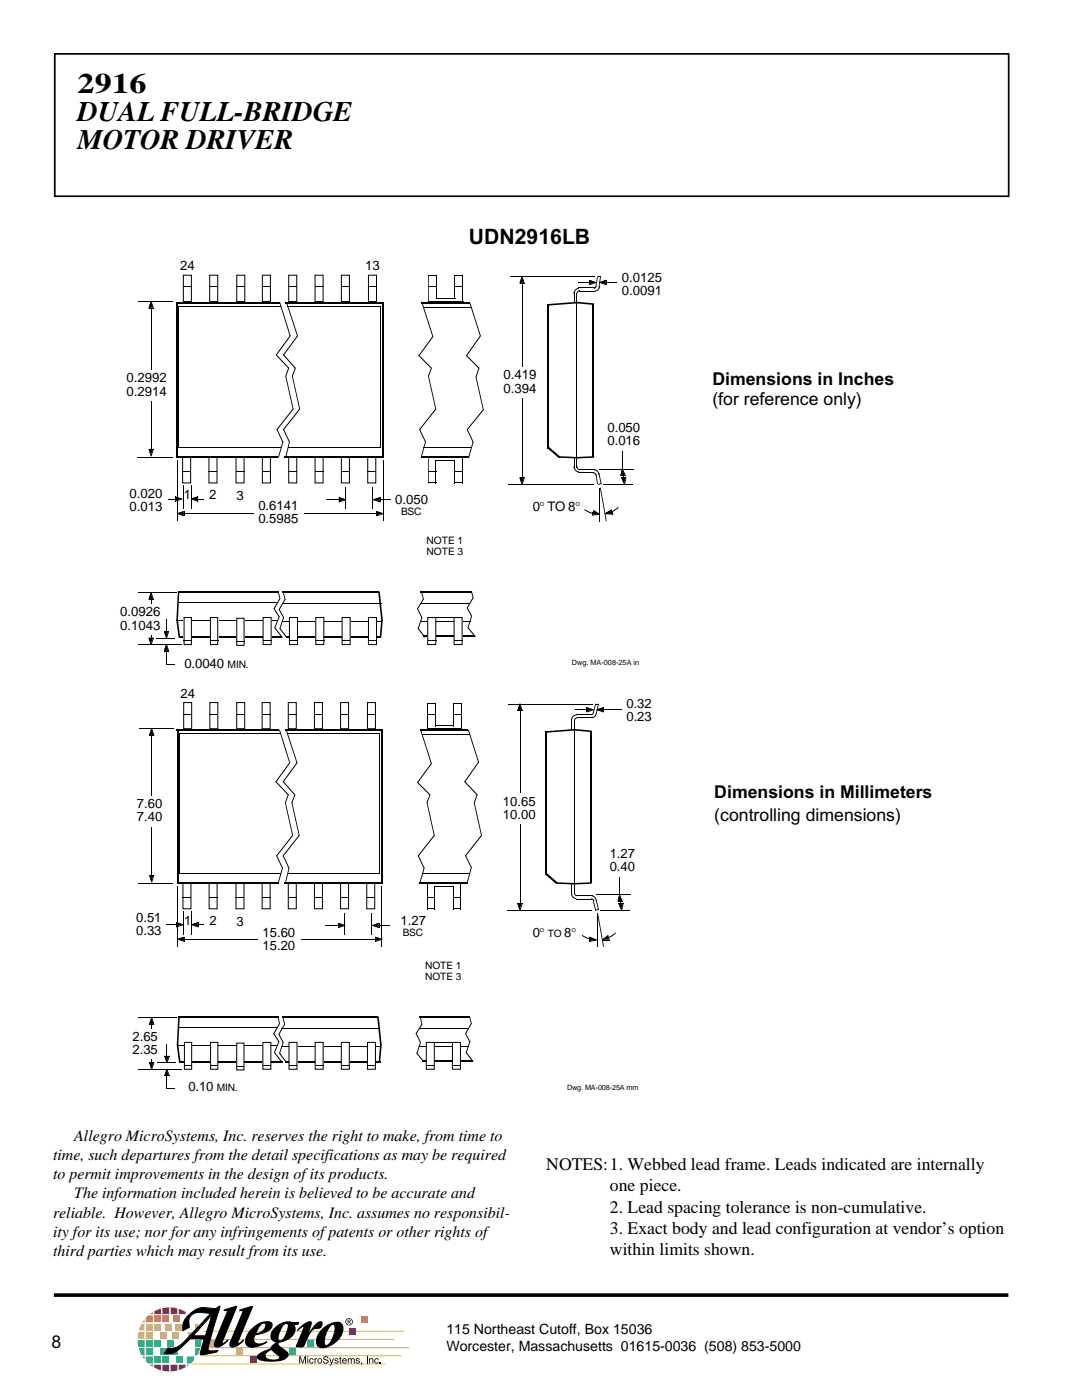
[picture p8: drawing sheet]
<svg xmlns="http://www.w3.org/2000/svg" width="216mm" height="279mm" viewBox="0 0 216 279" stroke-linecap="round" stroke-linejoin="round" font-family="sans-serif">
<path d="M10.9 10.8h190.4v28.4h-190.4z" fill="none" stroke="#000" stroke-width=".34"/>
<path d="M10.8 258.5h190.4" fill="none" stroke="#000" stroke-width=".72" stroke-linecap="butt"/>
<path d="M38.3 272.2h38.7M39.9 270.6h40.1M40.5 269h41.1" fill="none" stroke="#f3b338" stroke-width=".2"/>
<path d="M37.3 272.4h.4l-.4 .3z" fill="#6b2f88"/>
<path d="M28.9 263.3v.6h-.5z" fill="#e96a35"/>
<path d="M28.3 264.2h.6v1.3h-1.2z" fill="#f3b338"/>
<path d="M27.6 265.8h1.3v1.4h-1.4z" fill="#f8f400"/>
<path d="M27.5 267.4h1.4v1.4h-1.3z" fill="#44b854"/>
<path d="M27.7 269.1h1.2v1.4h-.7z" fill="#00a3c7"/>
<path d="M28.4 270.7h.5v.6z" fill="#0078c0"/>
<path d="M29.9 262.3l.6-.4v.4z" fill="#e20054"/>
<path d="M29.1 263l.5-.5h.9v1.4h-1.4z" fill="#e96a35"/>
<path d="M29.1 264.2h1.4v1.3h-1.4z" fill="#f3b338"/>
<path d="M29.1 265.8h1.4v1.4h-1.4z" fill="#f8f400"/>
<path d="M29.1 267.4h1.4v1.4h-1.4z" fill="#44b854"/>
<path d="M29.1 269.1h1.4v1.4h-1.4z" fill="#00a3c7"/>
<path d="M29.1 270.7h1.4v1.4h-.9l-.5-.4z" fill="#0078c0"/>
<path d="M29.9 272.4h.6v.4z" fill="#6b2f88"/>
<path d="M30.7 261.7l1.4-.6v1.2h-1.4z" fill="#e20054"/>
<path d="M30.7 262.5h1.4v1.4h-1.4z" fill="#e96a35"/>
<path d="M30.7 264.2h1.4v1.3h-1.4z" fill="#f3b338"/>
<path d="M31.9 265.8h1.4v1.4h-1.4z" fill="#f8f400"/>
<path d="M30.7 267.4h1.4v1.4h-1.4z" fill="#44b854"/>
<path d="M31.9 269.1h1.4v1.4h-1.4z" fill="#00a3c7"/>
<path d="M30.7 270.7h1.4v1.4h-1.4z" fill="#0078c0"/>
<path d="M30.7 272.4h1.4v1.1l-1.4-.6z" fill="#6b2f88"/>
<path d="M32.4 261.1l1.4-.2v1.4h-1.4z" fill="#e20054"/>
<path d="M32.4 262.5h1.4v1.4h-1.4z" fill="#e96a35"/>
<path d="M32.8 264.2h1.4v1.3h-1.4z" fill="#f3b338"/>
<path d="M34.4 265.8h1.4v1.4h-1.4z" fill="#f8f400"/>
<path d="M33.3 267.4h1.4v1.4h-1.4z" fill="#44b854"/>
<path d="M34.1 269.1h1.3v1.4h-1.3z" fill="#00a3c7"/>
<path d="M32.4 270.7h1.4v1.4h-1.4z" fill="#0078c0"/>
<path d="M32.4 272.4h1.4v1.3l-1.4-.1z" fill="#6b2f88"/>
<path d="M34 260.9l1.4 .2v1.2h-1.4z" fill="#e20054"/>
<path d="M34.5 262.5h1.4v1.4h-1.4z" fill="#e96a35"/>
<path d="M37.4 265.8h1.4v1.4h-1.4z" fill="#f8f400"/>
<path d="M35.1 270.7h1.3v1.4h-1.3z" fill="#0078c0"/>
<g fill="#6b2f88">
<path d="M34 272.4h1.4v1.1l-1.4 .2z"/>
<path d="M35.7 272.4h1.3v.4l-1.3 .6z"/>
</g>
<path d="M34.9 264.2h1.3v1.3h-1.3z" fill="#f3b338"/>
<path d="M37.3 270.7h1.4a1.32 1.32 0 0 1-.6 1.4h-.8z" fill="#0078c0"/>
<path d="M38.9 264.2h.5l.6 1.3h-1.1z" fill="#f3b338"/>
<path d="M38.9 267.4h1.3l-.2 1.4h-1.1z" fill="#44b854"/>
<path d="M38.9 269.1h1.1l-.6 1.4h-.5z" fill="#00a3c7"/>
<path d="M35.7 261.2l1.3 .6v.5h-1.3z" fill="#e20054"/>
<path d="M41.7 267.4h1.4v1.4h-1.4z" fill="#f8f400"/>
<path d="M49.8 270.7h1.4v1.4h-1.4z" fill="#e20054"/>
<path d="M57.8 269.1h1.3v1.4h-1.3z" fill="#44b854"/>
<path d="M61.3 267.4h1.4v1.4h-1.4z" fill="#00a3c7"/>
<path d="M72 262.6h1.4v1.4h-1.4z" fill="#e96a35"/>
<path d="M47.1 269.1h1.4v1.4h-1.4z" fill="#f3b338"/>
<g fill="#000">
<path d="M44.6 261.3l2.3-.7h.4v.2l-2.9 7.1h.3l.8-.6 .1 .2-1.1 1a1.14 1.14 0 0 1-1.8 0v-.4l2.5-6.2v-.3l-.5 .1zM47.7 261.4l2.5-.8 .3 .1-3 7.3 .3-.1 .8-.6 .1 .2-1.4 1.2a1.11 1.11 0 0 1-1.5 0v-.8l2.5-6v-.3l-.5 .1zM50.1 265.2a3.7 3.7 0 0 1 4-1.3 1.06 1.06 0 0 1-.4 1.7l-1 .5-1.8 .4 .3-.5a1.67 1.67 0 0 0 1.7-1.8 1.37 1.37 0 0 0-1.4 1.2 3.6 3.6 0 0 0-.7 2.2 1.68 1.68 0 0 0 2.3 .1l.2-.1v.3a5.8 5.8 0 0 1-3.4 1 1.36 1.36 0 0 1-.9-2l.4-.8zM54.6 265.1l.8-.6 1-.6 .4-.1 .1 .5a4.4 4.4 0 0 0-1.3 3l.1 .2a.87 .87 0 0 0 1.1-.9l.6-2v-.3h-.5l-.1-.5 .8-.1 2.1 .1-.2 .6h-.7a2.08 2.08 0 0 1-1 2.8l-.9 .5-1.2 .3a.53 .53 0 0 0 .4 .8l1.2 .9 .3 .5a2.02 2.02 0 0 1-2.2 1.5 7.4 7.4 0 0 1-3.9-.4l-.2-.2a1.32 1.32 0 0 1 1.2-1.4l1.5-.6 .1 .3-.3 .2a1.09 1.09 0 0 0-.7 1.2 2.22 2.22 0 0 0 2.6 .2 .96 .96 0 0 0-.7-.8l-.3-.2a.91 .91 0 0 1-.4-1.5l.8-.5a1.43 1.43 0 0 1-.8-2.5zM59.2 265.4a4.2 4.2 0 0 1 2.9-1.7l.1 .5-.6 1.7a4.8 4.8 0 0 1 2.3-2.2h.3a1.06 1.06 0 0 1-.1 1.2 1.06 1.06 0 0 1-1.2 .3 3.5 3.5 0 0 0-1.6 2.1l-.2 .5a1.32 1.32 0 0 1-2.1 .9l1.5-3.8h-.1l-.9 .7zM59.7 270.7h.3l.4 1.2 .4-1.2h.3v1.4h-.2v-1.2l-.4 1.2h-.2l-.4-1.2v1.2h-.2zM61.9 271.1h.5l.2 .3-.3-.1a.34 .34 0 0 0-.4 .3 .34 .34 0 0 0 .4 .3l.3-.2-.1 .2a.44 .44 0 0 1-.8 0v-.6zM62.8 271.1h.1v.2l.4-.2v.1l-.3 .2-.1 .7h-.1zM64.7 270.7h.6l.2 .4-.5-.3-.3 .3 .7 .3a.52 .52 0 0 1-.2 .8 .52 .52 0 0 1-.7-.4v-.1h.1a.37 .37 0 0 0 .4 .3 .37 .37 0 0 0 .4-.4l-.8-.3v-.4zM65.7 271.1h.2l.3 .8 .2-.8h.2l-.2 .7a.62 .62 0 0 1-.6 .7v-.1l.2-.1 .1-.2zM64.2 265.3l.9-.8 1.2-.5 .1 .4a4.2 4.2 0 0 0-1.4 4 1.74 1.74 0 0 0 1.3-1.5l.5-1.5a.78 .78 0 0 0-.4-1l-.1-.4 .4-.2a1.35 1.35 0 0 1 1.5 .3 1.35 1.35 0 0 1 .3 1.4 4.6 4.6 0 0 1-4.7 3.5 1.66 1.66 0 0 1-.6-2.2zM66.8 271.2l.3-.1 .4 .2-.1 .1-.3-.2-.2 .1 .6 .4-.1 .4h-.5l-.2-.2v-.1l.5 .2 .2-.2-.6-.3z"/>
<path d="M67.8 270.8h.2v.3h.1v.1h-.1v.7l.1 .2h-.3v-.9h-.1zM69.4 271.1h.2v.1l.3-.1 .2 .1 .5-.1 .2 .3v.7h-.2v-.7l-.2-.2-.2 .1v.8h-.2v-.7l-.2-.2-.2 .1v.8h-.2zM71.1 271.2l.3-.1 .4 .2-.2 .1-.2-.2-.2 .1 .6 .4-.2 .4h-.5l-.1-.2v-.1l.4 .2 .2-.2-.5-.3zM72.1 271.9h.2l-.1 .4-.1 .1 .1-.3zM73.2 270.7h.1v1.4h-.1zM73.6 271.1h.2v.1a.38 .38 0 0 1 .6 0l.1 .9h-.2v-.8l-.2-.1-.2 .1-.1 .8h-.2zM74.9 271.1h.5l.1 .3-.2-.1a.34 .34 0 0 0-.4 .3 .34 .34 0 0 0 .4 .3l.2-.2v.2a.44 .44 0 0 1-.8 0v-.6zM75.8 271.9h.2v.2h-.2z"/>
<path d="M61.3 271.1v1h.2v-1zM61.3 270.7v.2h.2v-.2z"/>
<path d="M63.3 271.6a.55 .55 0 0 0 1.1 0 .55 .55 0 0 0-1.1 0zM63.6 271.3a.35 .35 0 0 1 .5 .3 .35 .35 0 0 1-.5 .3l-.1-.3z"/>
<path d="M68.5 271.1a.54 .54 0 0 0-.2 .7 .54 .54 0 0 0 .7 .3l.2-.3-.5 .2-.3-.3h.8l-.1-.4-.1-.2zM68.6 271.3h.3l.1 .2h-.6z"/>
</g>
<path d="M40.5 265.7h40.1M40.7 267.3h38" fill="none" stroke="#f3b338" stroke-width=".2"/>
<path d="M42.3 262.5l-1.3 4.1h-2.5zM37.4 262.7a3.2 3.2 0 0 0-.9 2.9l1.3-.7a2.12 2.12 0 0 1 1.5-2.9l2.7 .1-5.5 5.8a2.99 2.99 0 0 1-3 1.1l-.8 1.1a3.1 3.1 0 0 0 3.3-1l1.9-1.9 2.9 .1-.8 3 .5 .1 2.7-.5 .3-.4-1.7 .1-.3-.4 1.1-4.4 1.3-4-.2-.2-.9 .6a6 6 0 0 0-3.2-.1l-1.2 .7z" fill-rule="evenodd" fill="#000"/>
<path d="M37.4 262.7a4.5 4.5 0 0 1 4.2-1.7l1.2 .2 .9-.6 .2 .2-1.3 4-1.1 4.4 .3 .4 1.7-.1-.3 .4-2.7 .5-.5-.1 .8-3-2.9-.1-1.9 1.9a3.2 3.2 0 0 1-3.3 1l.8-1.1a2.99 2.99 0 0 0 3-1.1l5.5-5.8-2.3-.2a1.93 1.93 0 0 0-2 2.6l.1 .4-1.3 .7a3.2 3.2 0 0 1 .9-2.9zM42.3 262.5l-1.3 4.1h-2.5z" fill="none" stroke="#000" stroke-width=".2"/>
<path d="M69.6 265h1.3v1.4h-1.3z" fill="#6b2f88"/>
<path d="M68.9 263.8a.75 .75 0 0 0 1.5 0 .75 .75 0 0 0-1.5 0zM69.1 263.8a.61 .61 0 0 1 1.2 0 .61 .61 0 0 1-1.2 0zM69.4 263.4v.8h.1v-.3l.5 .3-.2-.4h.1l.1-.3zM69.5 263.5h.3v.2h-.3z" fill-rule="evenodd" fill="#000"/>
<g fill="none" stroke="#000" stroke-width=".2">
<path d="M36.7 140.2h1.5v5.2h-1.5zM41.9 140.2h1.6v5.2h-1.6zM47.2 140.2h1.6v5.2h-1.6zM52.3 140.2h1.6v5.2h-1.6zM57.5 140.2h1.6v5.2h-1.6zM62.7 140.2h1.6v5.2h-1.6zM68 140.2h1.6v5.2h-1.6zM73.3 140.2h1.6v5.2h-1.6zM85.1 145.4h7M85.2 140.3v5.2M86.7 144.9h3.8M86.8 140.3v4.6"/>
<path d="M90.4 140.3v4.6M92 140.3v5.2M114.1 143.6v2M114.6 143.8v34.6M36.5 176.2h1.6v5.2h-1.6zM41.7 176.2h1.6v5.2h-1.6zM52.3 176.2h1.6v5.2h-1.6zM57.5 176.2h1.6v5.2h-1.6zM62.7 176.2h1.6v5.2h-1.6zM68 176.2h1.6v5.2h-1.6zM73.2 176.2h1.6v5.2h-1.6zM85.1 176.3h6.8"/>
<path d="M85.2 176.2v5.2M86.6 176.9h3.9M86.7 176.8v4.6M90.4 176.8v4.6M91.9 176.2v5.2M114.1 176.2v2.3M116.1 186.7l1.4 .6 1.4 .3M122.8 186.2l-1.2 .9-1.4 .4M35.6 208.6h19.8M56.1 205.3h19.8M56.3 208.8h19.7"/>
</g>
<g fill="#000">
<path d="M36.6 142.5h1.7v.1h-1.7zM41.8 142.5h1.7v.1h-1.7zM47.2 142.5h1.7v.1h-1.7zM52.2 142.5h1.8v.1h-1.8zM57.5 142.5h1.7v.1h-1.7zM62.7 142.5h1.7v.1h-1.7zM67.9 142.5h1.7v.1h-1.7zM73.3 142.5h1.7v.1h-1.7zM85.1 142.5h1.8v.1h-1.8zM85.1 140.3h1.8v.1h-1.8zM85.1 140.3h.2v.1h-.2zM90.4 142.5h1.7v.1h-1.7z"/>
<path d="M90.4 140.3h1.7v.1h-1.7zM108.8 145.9l5.9-.4v.3l-5.6 .4h-.3zM114.6 145.5l3.4 .3v.3l-3.4-.3zM36.4 179.1h1.8v.2h-1.8zM41.7 179.1h1.7v.2h-1.7zM52.2 179.1h1.8v.2h-1.8zM57.5 179.1h1.7v.2h-1.7zM62.7 179.1h1.7v.2h-1.7zM67.9 179.1h1.7v.2h-1.7zM73.1 179.1h1.7v.2h-1.7zM108.8 174.2h.3l2.1 1.9v.3h-.3l-2.1-1.9zM110.9 176.1l3.8 .1v.3l-3.8-.1z"/>
<path d="M114.6 176.2l3.4-.1v.3l-3.2 .1h-.2zM85.1 181.3h1.6v.1h-1.6zM85.1 181.3h.2v.1h-.2zM90.4 181.3h1.5v.1h-1.5z"/>
</g>
<path d="M108.9 145.9v28.6M117.9 145.9v30.3M35.7 211.9h20.6M56.9 211.9h19" fill="none" stroke="#000" stroke-width=".29"/>
<path d="M36.7 208h1.6v5.5h-1.6z" fill="#fff"/>
<path d="M36.8 208h1.4v5.4h-1.4z" fill="none" stroke="#000" stroke-width=".2"/>
<path d="M36.7 212.6h1.6v.1h-1.6z" fill="#000"/>
<path d="M41.9 208h1.6v5.5h-1.6z" fill="#fff"/>
<path d="M42 208h1.5v5.4h-1.5z" fill="none" stroke="#000" stroke-width=".2"/>
<path d="M41.9 212.6h1.6v.1h-1.6z" fill="#000"/>
<path d="M52.4 208h1.7v5.5h-1.7z" fill="#fff"/>
<path d="M52.5 208h1.5v5.4h-1.5z" fill="none" stroke="#000" stroke-width=".2"/>
<path d="M52.5 212.6h1.6v.1h-1.6z" fill="#000"/>
<path d="M57.6 208h1.7v5.5h-1.7z" fill="#fff"/>
<path d="M57.7 208h1.6v5.4h-1.6z" fill="none" stroke="#000" stroke-width=".2"/>
<path d="M57.7 212.6h1.6v.1h-1.6z" fill="#000"/>
<path d="M62.8 208h1.8v5.5h-1.8z" fill="#fff"/>
<path d="M62.9 208h1.6v5.4h-1.6z" fill="none" stroke="#000" stroke-width=".2"/>
<path d="M63 212.6h1.6v.1h-1.6z" fill="#000"/>
<path d="M68 208h1.8v5.5h-1.8z" fill="#fff"/>
<path d="M68.1 208h1.6v5.4h-1.6z" fill="none" stroke="#000" stroke-width=".2"/>
<path d="M68.2 212.6h1.4v.1h-1.4z" fill="#000"/>
<path d="M73.3 208h1.7v5.5h-1.7z" fill="#fff"/>
<g fill="none" stroke="#000" stroke-width=".2">
<path d="M27.7 145.4h6.9M30.3 146.7v28.1M35.7 146.4h20.3M35.8 146.4v28.1M57.3 146.4h18.3M75.6 146.4v28.1M101.4 140.5h16.8M103.8 141.7v38.7M114.8 141.7h2.4M120.4 141.7h3.7M27.6 176.3h7M35.5 176.9v12.1"/>
<path d="M35.9 174.4h20.1M47.1 176.2h1.6v5.2h-1.6zM57.5 174.4h18.1M76.2 176.9v12.1M119.1 178.6h6.8M123.6 174.3v4.4M36.7 181.9v4.6M36.7 187.5h38.3M38.2 181.9v4.6M68.8 182.2v4.3M74 182.2v4.3M101.1 181.7h16.9"/>
<path d="M119.1 182.3v6.7M119.8 181.7h5.9M27.6 203.1h7.7M27.6 213.4h8.7M35.7 205.1h19.6M73.3 208h1.6v5.4h-1.6z"/>
</g>
<g fill="#000">
<path d="M29.8 146.7h.5v.1h-.5zM30.2 145.4h.1v.1l-.4 1.3h-.1zM30.2 146.7h.6v.1h-.6zM30.2 145.4h.1l.5 1.4h-.2zM55 155.9h.1l2.5 2.8h-.1zM55.7 145.6h.2l2 6.7h-.2zM56.4 155.9h.2l2.3 2.8h-.1zM57 145.5h.2l2.1 6.8h-.1zM57.5 158.5h.1v.2l-.6 1.6h-.1zM57.7 152.2h.2v.1l-2.8 3.8h-.1zM58.8 158.5h.1v.2l-.6 1.6h-.1zM59.2 152.2h.1v.1l-2.7 3.8h-.2z"/>
<path d="M103.3 141.7h.5v.2h-.5zM103.7 140.4h.1v.2l-.4 1.3h-.1zM103.7 141.7h.6v.2h-.6zM103.7 140.4h.1l.5 1.5h-.2zM117 141.6h.2v.6h-.2zM117 141.2h.2v.5h-.2zM117 141.2l1.5 .4v.1l-1.5-.4zM117 142l1.5-.4v.1l-1.3 .5h-.2zM119.1 141.6l1.4 .4v.2l-1.4-.5zM120.4 141.6h.1v.6h-.1zM120.4 141.2h.1v.5h-.1zM119.1 141.6l1.4-.4v.1l-1.3 .4h-.1z"/>
<path d="M29.8 174.6h.1l.4 1.5h-.1zM29.8 174.6h.5v.2h-.5zM30.2 174.6h.6v.2h-.6zM30.6 174.6h.2v.2l-.5 1.3h-.1zM47 179.1h1.8v.2h-1.8zM55.1 170.7h.2l1.1 2.6h-.1zM56.3 173.2h.1v.1l-.8 3.1h-.2zM56.4 170.7h.2l1.1 2.6h-.1zM56.9 160.1h.1l1.5 6.7h-.2zM57.6 173.2h.1v.1l-.7 3.1h-.1zM58.2 160.1h.1l1.5 6.7h-.2zM58.3 166.7h.2v.1l-3.2 4.1h-.2z"/>
<path d="M59.6 166.7h.2v.1l-3.2 4.1h-.2zM35.4 187.4l1.5 .4v.2l-1.5-.5zM36.7 187.4h.2v.6h-.2zM36.7 186.9h.2v.6h-.2zM35.4 187.4l1.5-.5v.2l-1.3 .4h-.2zM38.2 184.5l1.4 .4v.2l-1.4-.5zM39.5 184.5h1.1v.1h-1.1zM39.5 184.5h.1v.6h-.1zM39.5 184h.1v.6h-.1zM38.2 184.5l1.4-.5v.2l-1.3 .4h-.1zM74.8 187.4h.2v.6h-.2zM74.8 186.9h.2v.6h-.2z"/>
<path d="M74.8 186.9l1.5 .5v.1l-1.5-.4zM74.8 187.8l1.5-.4v.1l-1.3 .5h-.2zM103.3 180.3h.1l.4 1.4h-.1zM103.3 180.3h.5v.1h-.5zM103.7 180.3h.6v.1h-.6zM104.1 180.3h.2v.1l-.5 1.3h-.1zM119.2 182.3h.1l1.2 6.7h-.1zM29.8 212h.5v.2h-.5zM29.8 212h.1l.4 1.5h-.1zM30.2 211.4h.1v.8h-.1zM30.2 212h.6v.2h-.6zM30.6 212h.2v.2l-.5 1.3h-.1z"/>
<path d="M35.6 202.9h.3v.3l-.3 5.5h-.3zM54.6 206.2h.1l1 1.8h-.1zM54.7 210h.1l1.5 2h-.2zM55.4 203h.2l.3 1.3h-.2zM55.6 207.8h.1v.2l-.9 2.1h-.1zM55.6 206.4h.1l.9 1.7h-.2zM55.7 204.2h.2v.1l-1.2 2.1h-.1zM55.7 210.1h.2l1.3 1.9h-.2zM56.4 203.2h.2l.3 1.3h-.2zM56.4 208h.2v.1l-.7 2.2h-.2zM56.7 204.3h.2v.2l-1.2 2h-.1zM73.4 212.6h1.6v.1h-1.6z"/>
<path d="M75.3 202.9h.3l.5 5.8h-.2zM75.9 208.4h.2v.3l-.2 3.3h-.3z"/>
</g>
<path d="M35.3 145.6h20.4M35.4 145.5v30.9M56.9 145.6h19.2v30.6M35.3 176.2h20.3M56.7 176.2h19.6M35.6 203h20M56.3 203h19.1" fill="none" stroke="#000" stroke-width=".29"/>
<path d="M30.2 145.4l.4 1.3h-.8zM103.7 140.4l.4 1.3h-.8zM117 141.2l1.3 .4-1.3 .4zM119.1 141.6l1.3-.4v.8zM29.8 174.6h.8l-.4 1.3zM35.4 187.4l1.3-.5v.9zM38.2 184.5l1.3-.5v.9zM74.8 186.9l1.3 .5-1.3 .4zM103.3 180.3h.8l-.4 1.3zM29.8 212h.8l-.4 1.3z" fill="#000"/>
<path d="M47.2 208.1h1.6v5.5h-1.6z" fill="#fff"/>
<path d="M47.2 208.2h1.5v5.3h-1.5z" fill="none" stroke="#000" stroke-width=".2"/>
<path d="M47.2 212.7h1.6v.2h-1.6z" fill="#000"/>
<g fill="#fff">
<path d="M26.4 158.8h7v6.1h-7z" fill-rule="evenodd"/>
<path d="M51.5 184.5h8.4v6.1h-8.4z" fill-rule="evenodd"/>
<path d="M99.5 158.4h8.4v6.1h-8.4z" fill-rule="evenodd"/>
<path d="M26.3 181.6h6.9v6.1h-6.9z" fill-rule="evenodd"/>
<path d="M36.7 215.3h11.8v3.5h-11.8z" fill-rule="evenodd"/>
<path d="M124.1 138.8h7v6.1h-7z" fill-rule="evenodd"/>
</g>
<g fill="#000">
<path d="M83.3 156.1l2.6 2.4v.2l-2.6-2.5zM83.8 145.5h.2l2.2 7h-.2zM85.7 158.5h.2v.2l-.6 1.6h-.2zM86 152.3h.2v.2l-2.8 3.7h-.1zM92.7 155.9h.1l2.5 2.8h-.2zM93.4 145.6h.1l2.1 6.6h-.2zM95.1 158.5h.2v.2l-.6 1.6h-.1zM95.4 152h.2v.2l-2.8 3.9h-.1zM83.4 170.7h.1l1.2 2.6h-.1zM84.6 173.2h.1v.1l-.9 3.1h-.1zM85.1 179h1.6v.1h-1.6zM85.1 160.1h.2l1.4 6.7h-.1z"/>
<path d="M86.6 166.7h.1v.1l-3.2 4.1h-.1zM90.4 179h1.5v.1h-1.5zM92.8 170.7h.2l1.1 2.5h-.1zM94 173h.1v.2l-.8 3.2h-.2zM94.6 160.1h.1l1.5 6.7h-.2zM96 166.7h.2v.1l-3.2 4.1h-.2zM123.3 179.8h.5v.2h-.5zM123.5 178.5h.2l.6 1.5h-.2zM123.5 178.5h.2v.2l-.3 1.3h-.1zM123.7 179.8h.6v.2h-.6zM123.8 179.8h.2v.6h-.2zM67.5 184.2l1.4 .4v.2l-1.4-.5z"/>
<path d="M67.5 184.2h.1v.6h-.1zM67.5 184.6h.1v.6h-.1zM67.5 185.1l1.4-.5v.2l-1.3 .4h-.1zM74.3 184.6l1.4 .5v.1l-1.4-.4zM75.6 184.6h.1v.6h-.1zM75.6 184.2h.1v.6h-.1zM74.3 184.6l1.4-.4v.1l-1.3 .5h-.1zM117.6 187.4h.3v.1h-.3zM117.6 186.9l1.5 .6v.2l-1.5-.6zM117.6 186.9h.1v.6h-.1zM117.6 187.4h.1v.6h-.1zM117.6 187.8l1.5-.3v.2l-1.4 .3h-.1z"/>
<path d="M120.2 187.5h1.5v.2h-1.5zM121.2 186.7h.2l.1 .5h-.1zM120.2 187.5l1.2-.8v.1l-1 .9h-.2zM121.4 187.1h.1v.1h-.1zM121.4 187.1h.1l.2 .6h-.2zM123.4 180.3h.6v.1h-.6zM123.4 180.3h.1l.6 1.4h-.1zM123.8 180.3h.6v.1h-.6zM124.3 180.3h.1v.1l-.3 1.3h-.1z"/>
</g>
<path d="M123.5 178.5l.6 1.3h-.8zM67.5 184.2l1.3 .4-1.3 .5zM74.3 184.6l1.3-.4v.9zM117.6 186.9l1.3 .6-1.3 .3zM120.2 187.5l1-.8 .3 .8zM123.4 180.3h.9l-.3 1.3z" fill="#000"/>
<path d="M84.3 146.6h9.4M84.3 174.4h9.5M64.8 184.7h2.8M75.6 184.7h2.1M83.7 208.8h9.8" fill="none" stroke="#000" stroke-width=".2"/>
<path d="M83.8 145.6h9.6M83.7 176.2h9.7M84.3 211.7h10.1" fill="none" stroke="#000" stroke-width=".29"/>
<path d="M85 208h1.7v5.5h-1.7z" fill="#fff"/>
<path d="M85.1 208h1.6v5.4h-1.6z" fill="none" stroke="#000" stroke-width=".2"/>
<path d="M85 212.6h1.7v.1h-1.7z" fill="#000"/>
<path d="M90.2 208h1.7v5.5h-1.7z" fill="#fff"/>
<path d="M31.4 212.1h3.6M33.3 208.4v2.5M33.3 214.6v2.8M83.7 205.3h9.8M86.6 208h3.9M90.3 208h1.6v5.4h-1.6z" fill="none" stroke="#000" stroke-width=".2"/>
<g fill="#000">
<path d="M32.8 210.7h.2l.4 1.5h-.2zM32.8 210.7h.6v.2h-.6zM32.8 214.6h.6v.2h-.6zM33.2 210.7h.6v.2h-.6zM33.2 213.3h.2v.2l-.4 1.3h-.2zM33.2 214.6h.6v.2h-.6zM33.2 213.3h.2l.4 1.5h-.1zM33.2 217.2h1.8v.2h-1.8zM33.7 210.7h.1v.2l-.4 1.3h-.2zM35.3 208.4h.3l.4 3.6h-.3zM83 206.2h.1l.9 1.9h-.2zM83.1 210.1h.2l1.3 1.8h-.2z"/>
<path d="M83.8 203h.2l.3 1.5h-.2zM83.8 208h.2v.1l-.7 2.2h-.2zM84.1 204.3h.2v.2l-1.2 1.9h-.1zM90.2 212.6h1.7v.1h-1.7zM92.8 206.2h.2l.8 1.8h-.1zM93 210h.1l1.3 1.9h-.1zM93.7 203h.1l.3 1.3h-.1zM93.7 207.8h.1v.2l-.7 2.1h-.1zM94 204.2h.1v.1l-1.1 2.1h-.2z"/>
</g>
<path d="M83.7 203h10.1" fill="none" stroke="#000" stroke-width=".29"/>
<path d="M32.8 210.7h.9l-.5 1.3zM33.2 213.3l.5 1.3h-.9z" fill="#000"/>
<path d="M120.8 168.8h6.9v6.1h-6.9z" fill-rule="evenodd" fill="#fff"/>
<g fill="#000">
<path d="M36.5 57.2h1.8v.1h-1.8zM41.8 57.2h1.7v.1h-1.7zM47.2 57.2h1.7v.1h-1.7zM52.3 57.2h1.7v.1h-1.7zM57.5 57.2h1.8v.1h-1.8zM62.8 57.2h1.7v.1h-1.7zM68 57.2h1.8v.1h-1.8zM73.4 57.2h1.8v.1h-1.8zM85.4 57.2h1.8v.1h-1.8zM85.4 55h1.8v.1h-1.8zM85.4 55h.2v.1h-.2zM90.7 57.2h1.7v.1h-1.7z"/>
<path d="M90.7 55h1.7v.1h-1.7zM119.1 55.1h.2v.2l-.3 1.9h-.1zM119.7 55.3h.2v.1l-.3 1.9h-.2zM109.2 60.7l6-.4v.2l-5.7 .5h-.3zM115.1 60.3l3.5 .2v.3l-3.5-.3zM36.4 94.1h1.7v.2h-1.7zM41.6 94.1h1.8v.2h-1.8zM52.3 94.1h1.7v.2h-1.7zM57.5 94.1h1.8v.2h-1.8zM62.8 94.1h1.7v.2h-1.7zM68 94.1h1.8v.2h-1.8zM73.3 94.1h1.8v.2h-1.8z"/>
<path d="M85.4 96.3h1.6v.2h-1.6zM85.4 96.3h.2v.2h-.2zM90.7 96.3h1.6v.2h-1.6zM109.2 89.2h.3l2.2 1.9v.2h-.3l-2.2-1.9zM111.4 91.1l3.8 .1v.3l-3.8-.2zM115.1 91.2l3.5-.1v.2l-3.3 .2h-.2zM118.9 94.6h.1l.3 2h-.2zM119.4 94.4h.2l.4 2.2h-.1zM118.8 140.4h.1v.2l-.4 1.7h-.2zM118.8 140.4h.7v.2h-.7zM119.3 140.4h.2v.2l-.4 1.9h-.2zM118.3 179.7h.2l.4 2h-.1z"/>
<path d="M118.9 179.6h.2l.4 2h-.2zM35.1 184l1.5 .5v.1l-1.5-.4zM35.1 184h.2v.6h-.2zM35.1 184.5h.2v.6h-.2zM35.1 184.9l1.5-.4v.1l-1.3 .5h-.2zM118.8 181.6l.7-.2v.2l-.6 .1h-.1zM29.8 204.3h.5v.2h-.5zM30.2 204.3h.1v.9h-.1zM30.2 203h.1l.5 1.5h-.2zM30.2 204.3h.6v.2h-.6zM30.2 203h.1v.2l-.4 1.3h-.1z"/>
</g>
<path d="M35.1 184l1.3 .5-1.3 .4zM30.2 203l.4 1.3h-.8z" fill="#000"/>
<g fill="none" stroke="#000" stroke-width=".2">
<path d="M36.6 54.9h1.6v5.3h-1.6zM41.8 54.9h1.6v5.3h-1.6zM47.2 54.9h1.6v5.3h-1.6zM52.4 54.9h1.6v5.3h-1.6zM57.6 54.9h1.6v5.3h-1.6zM62.9 54.9h1.6v5.3h-1.6zM68.1 54.9h1.6v5.3h-1.6zM73.5 54.9h1.6v5.3h-1.6zM85.5 55v5.3M87 59.6h3.8M87.1 55v4.7M90.7 55v4.7"/>
<path d="M92.4 55v5.3M114.5 58.4v2M115.1 58.5v34.9M115.3 57.4h3.3M115.5 57.6a1.02 1.02 0 0 0-.9 1.2M115.6 58.1h3.1M118.9 57v.3l-.4 .3M119.7 57a1.1 1.1 0 0 1-1.1 1.1M85.4 60.2h7M36.4 91.1h1.6v5.3h-1.6zM41.7 91.1h1.6v5.3h-1.6zM52.4 91.1h1.6v5.3h-1.6z"/>
<path d="M57.6 91.1h1.6v5.3h-1.6zM62.9 91.1h1.6v5.3h-1.6zM68.1 91.1h1.6v5.3h-1.6zM73.4 91.1h1.6v5.3h-1.6zM85.4 91.3h6.9M85.5 91.2v5.3M86.9 91.9h3.9M87 91.8v4.7M90.7 91.8v4.7M92.2 91.2v5.3M114.5 91.3v2.2M114.6 93v.1a1.03 1.03 0 0 0 1 1.1"/>
<path d="M115.5 94.3h3.1M115.6 93.8h3.1M118.3 94.3a.58 .58 0 0 1 .6 .6M118.5 93.8a1.02 1.02 0 0 1 1 1M116.6 101.7l1.4 .7 1.5 .3M123.4 101.2l-1.3 .9-1.4 .5M35.5 123.8h20M56.2 120.5h19.9M56.4 124h19.8M114.8 142.7h3.2M115 142.7a1.01 1.01 0 0 0-.9 1M115.1 143.3h3.1"/>
<path d="M115.2 143.3h-.3l-.3 .5M118.4 142.3l-.5 .4M119 142.4a1.01 1.01 0 0 1-.9 .9M114.1 178.3a1.01 1.01 0 0 0 .9 1M114.6 178.3l.3 .4 .3 .1M115 179.5h3M115.1 178.8h3.1M118 179.3l.4 .3 .1 .2M118.1 178.8a1.05 1.05 0 0 1 .9 .9M33.1 184.6h2.2"/>
</g>
<path d="M109.4 60.7v28.7M118.4 60.8v30.4M35.8 127.1h20.4M57.1 127.1h18.8" fill="none" stroke="#000" stroke-width=".29"/>
<path d="M36.7 123.2h1.6v5.5h-1.6z" fill="#fff"/>
<path d="M36.7 123.2h1.5v5.4h-1.5z" fill="none" stroke="#000" stroke-width=".2"/>
<path d="M36.7 127.8h1.6v.2h-1.6z" fill="#000"/>
<path d="M41.9 123.2h1.6v5.5h-1.6z" fill="#fff"/>
<path d="M42 123.2h1.4v5.4h-1.4z" fill="none" stroke="#000" stroke-width=".2"/>
<path d="M41.9 127.8h1.6v.2h-1.6z" fill="#000"/>
<path d="M52.4 123.2h1.8v5.5h-1.8z" fill="#fff"/>
<path d="M52.5 123.2h1.6v5.4h-1.6z" fill="none" stroke="#000" stroke-width=".2"/>
<path d="M52.6 127.8h1.6v.2h-1.6z" fill="#000"/>
<path d="M57.7 123.2h1.7v5.5h-1.7z" fill="#fff"/>
<path d="M57.8 123.2h1.6v5.4h-1.6z" fill="none" stroke="#000" stroke-width=".2"/>
<path d="M57.8 127.8h1.6v.2h-1.6z" fill="#000"/>
<path d="M62.9 123.2h1.8v5.5h-1.8z" fill="#fff"/>
<path d="M63 123.2h1.6v5.4h-1.6z" fill="none" stroke="#000" stroke-width=".2"/>
<path d="M63.1 127.8h1.6v.2h-1.6z" fill="#000"/>
<path d="M68.2 123.2h1.7v5.5h-1.7z" fill="#fff"/>
<path d="M68.3 123.2h1.6v5.4h-1.6z" fill="none" stroke="#000" stroke-width=".2"/>
<path d="M68.3 127.8h1.5v.2h-1.5z" fill="#000"/>
<path d="M73.4 123.2h1.8v5.5h-1.8z" fill="#fff"/>
<g fill="none" stroke="#000" stroke-width=".2">
<path d="M101.8 55.2h16.9M104.2 56.5v38.9M115.3 56.4h2.4M120.9 56.4h3.8M27.6 60.2h6.9M30.2 61.4v28.3M35.6 61.2h20.5M35.7 61.1v28.3M57.4 61.2h18.4M75.9 61.1v28.2M27.5 91.3h7M31.7 99.6h3.4"/>
<path d="M35.4 91.9v12.1M35.8 89.4h20.3M36.6 96.9v4.7M38.2 96.9v4.7M47.1 91.1h1.6v5.3h-1.6zM57.5 89.4h18.3M69 97.2v4.4M74.3 97.2v4.4M76.4 91.9v12.1M101.5 96.7h17.1M119.6 93.6h6.8M119.7 97.3v6.7"/>
<path d="M120.3 96.7h6M124.2 89.3v4.4M27.5 118.3h7.7M36.7 102.5h38.5M27.5 128.6h8.7M35.6 120.3h19.7M73.5 123.2h1.6v5.4h-1.6z"/>
</g>
<g fill="#000">
<path d="M103.7 56.5h.6v.1h-.6zM104.1 55.1h.2v.2l-.5 1.3h-.1zM104.1 56.5h.6v.1h-.6zM104.1 55.1h.2l.4 1.5h-.2zM117.5 56.3h.2v.6h-.2zM117.5 55.9h.2v.6h-.2zM117.5 55.9l1.5 .4v.2l-1.5-.5zM117.5 56.7l1.5-.4v.2l-1.3 .4h-.2zM119.3 55.1h.6v.2h-.6zM119.6 56.3l1.4 .4v.2l-1.4-.4zM120.9 56.3h.1v.6h-.1zM120.9 55.9h.1v.6h-.1z"/>
<path d="M119.6 56.3l1.4-.4v.1l-1.3 .5h-.1zM29.6 61.4h.6v.2h-.6zM30.1 60.1h.1v.2l-.4 1.3h-.2zM30.1 61.4h.6v.2h-.6zM30.1 60.1h.1l.5 1.5h-.2zM55.1 70.8h.1l2.5 2.7h-.2zM55.8 60.4h.1l2.1 6.7h-.2zM56.5 70.8h.2l2.3 2.7h-.2zM57 75h.1l1.5 6.7h-.2zM57.1 60.3h.1l2.2 6.8h-.1zM57.5 73.4h.2v.1l-.6 1.6h-.1zM57.8 67h.2v.1l-2.8 3.8h-.1z"/>
<path d="M58.3 75h.1l1.5 6.7h-.2zM58.8 73.4h.2v.1l-.6 1.6h-.1zM59.3 67h.1v.1l-2.7 3.8h-.2zM29.6 89.6h.2l.4 1.5h-.1zM29.6 89.6h.6v.1h-.6zM30.1 89.6h.6v.1h-.6zM30.5 89.6h.2v.1l-.5 1.4h-.1zM34.9 99.1l1.5 .4v.2l-1.5-.5zM34.9 99.1h.2v.6h-.2zM34.9 99.5h.2v.6h-.2zM34.9 100l1.5-.5v.2l-1.3 .4h-.2zM38.1 99.5l1.5 .5v.1l-1.5-.4z"/>
<path d="M39.4 99.5h1.2v.2h-1.2zM39.4 99.5h.2v.6h-.2zM39.4 99.1h.2v.6h-.2zM38.1 99.5l1.5-.4v.1l-1.3 .5h-.2zM47 94.1h1.8v.2h-1.8zM55.2 85.7h.1l1.2 2.6h-.1zM56.4 88.1h.1v.2l-.9 3h-.1zM56.5 85.7h.2l1.1 2.6h-.1zM57.7 88.1h.1v.2l-.7 3h-.1zM58.4 81.6h.2v.1l-3.3 4.1h-.1zM59.7 81.6h.2v.1l-3.2 4.1h-.2zM103.7 95.3h.1l.5 1.4h-.2z"/>
<path d="M103.7 95.3h.6v.1h-.6zM104.1 95.3h.6v.1h-.6zM104.5 95.3h.2v.1l-.4 1.3h-.2zM119.7 97.3h.2l1.1 6.7h-.1zM119.3 96.6l.7-.1v.1l-.6 .1h-.1zM35.3 102.4l1.5 .5v.1l-1.5-.4zM35.5 118.1h.3v.3l-.3 5.5h-.3zM36.7 102.4h.1v.6h-.1zM36.7 102h.1v.6h-.1zM35.3 102.4l1.5-.4v.1l-1.3 .5h-.2zM55.5 118.2h.1l.3 1.3h-.1zM55.8 119.4h.1v.1l-1.1 2.1h-.2z"/>
<path d="M56.5 118.4h.2l.3 1.3h-.2zM56.8 119.5h.2v.2l-1.2 2h-.2zM75.1 102.4h.1v.6h-.1zM75.1 102h.1v.6h-.1zM75.1 102l1.4 .4v.2l-1.4-.5zM75.5 118.1h.3l.6 5.8h-.3zM75.1 102.9l1.4-.5v.2l-1.3 .4h-.1zM29.6 127.3h.6v.1h-.6zM29.6 127.3h.2l.4 1.4h-.1zM30.1 126.7h.1v.7h-.1zM30.1 127.3h.6v.1h-.6zM30.5 127.3h.2v.1l-.5 1.3h-.1z"/>
<path d="M54.6 121.4h.2l1 1.8h-.2zM54.8 125.2h.1l1.5 2.1h-.2zM55.6 123h.2v.2l-.9 2.2h-.1zM55.6 121.6h.2l.9 1.7h-.2zM55.8 125.4h.1l1.3 1.9h-.1zM56.5 123.2h.2v.1l-.8 2.2h-.1zM73.6 127.8h1.6v.2h-1.6zM76.1 123.6h.3v.3l-.3 3.4h-.3z"/>
</g>
<path d="M35.2 60.4h20.6M35.3 60.3v31M57 60.4h19.4v30.9M35.2 91.2h20.3M56.8 91.2h19.6M35.5 118.2h20.1M56.4 118.2h19.2" fill="none" stroke="#000" stroke-width=".29"/>
<path d="M104.1 55.1l.4 1.4h-.8zM117.5 55.9l1.4 .4-1.4 .4zM119.6 56.3l1.3-.4v.8zM30.1 60.1l.4 1.3h-.9zM29.6 89.6h.9l-.4 1.3zM34.9 99.1l1.3 .4-1.3 .5zM38.1 99.5l1.3-.4v.9zM103.7 95.3h.8l-.4 1.3zM35.3 102.4l1.4-.4v.9zM75.1 102l1.3 .4-1.3 .5zM29.6 127.3h.9l-.4 1.3z" fill="#000"/>
<path d="M47.2 123.3h1.6v5.6h-1.6z" fill="#fff"/>
<path d="M47.2 123.4h1.5v5.4h-1.5z" fill="none" stroke="#000" stroke-width=".2"/>
<path d="M47.2 128h1.6v.1h-1.6z" fill="#000"/>
<g fill="#fff">
<path d="M24.4 73.8h9.9v6.2h-9.9z" fill-rule="evenodd"/>
<path d="M50.7 99.2h9.9v6.2h-9.9z" fill-rule="evenodd"/>
<path d="M99.6 73.2h8.4v6.2h-8.4z" fill-rule="evenodd"/>
<path d="M25 96.9h8.4v6.1h-8.4z" fill-rule="evenodd"/>
<path d="M35.9 130.8h14.8v3.5h-14.8z" fill-rule="evenodd"/>
<path d="M123.2 53.8h10v6.2h-10z" fill-rule="evenodd"/>
</g>
<g fill="#000">
<path d="M83.5 70.9h.2l2.5 2.5v.1h-.2l-2.5-2.4zM84.1 60.3h.2l2.1 7h-.1zM85.4 75h.2l1.4 6.7h-.1zM86 73.4h.2v.1l-.6 1.6h-.2zM86.3 67.1h.1v.2l-2.7 3.8h-.2zM93 70.9h.2l2.4 2.5v.1h-.1l-2.5-2.4zM93.7 60.5h.2l2 6.6h-.1zM94.9 75.1h.2l1.4 6.8h-.1zM95.5 73.4h.1v.1l-.5 1.8h-.2zM95.8 67h.1v.1l-2.7 4h-.2zM67.6 99.2l1.5 .5v.1l-1.5-.4zM67.6 99.2h.2v.6h-.2z"/>
<path d="M67.6 99.7h.2v.5h-.2zM67.6 100.1l1.5-.4v.1l-1.3 .4h-.2zM74.5 99.7l1.4 .4v.1l-1.4-.4zM75.8 99.7h.1v.5h-.1zM75.8 99.2h.1v.6h-.1zM74.5 99.7l1.4-.5v.2l-1.3 .4h-.1zM83.7 85.7h.1l1.2 2.6h-.2zM84.8 88.1h.2v.2l-.9 3h-.1zM85.4 94h1.6v.1h-1.6zM86.9 81.6h.1v.1l-3.2 4.1h-.1zM90.7 94h1.6v.1h-1.6zM93.2 85.7h.1l1.2 2.6h-.2z"/>
<path d="M94.3 88.1h.2v.2l-.9 3h-.1zM96.4 81.7h.1v.2l-3.2 3.9h-.1zM123.8 94.8h.6v.2h-.6zM124 95.3h.5v.1h-.5zM124 95.3h.1l.6 1.4h-.2zM124.1 93.5h.2l.5 1.5h-.1zM124.1 93.5h.2v.2l-.3 1.3h-.2zM124.3 94.8h.5v.2h-.5zM124.4 94.8h.1v.6h-.1zM124.4 95.3h.6v.1h-.6zM124.8 95.3h.2v.1l-.3 1.3h-.2zM118.3 102.3h.3v.1h-.3z"/>
<path d="M118.3 102.3h.1v.1l-.1 .5h-.2zM118.4 101.9l1.3 .7v.1l-1.3-.7zM118.4 101.9h.2v.1l-.2 .4h-.1zM118.1 102.7l1.6-.1v.1l-1.4 .2h-.2zM120.8 102.4l1.6 .2v.1l-1.6-.1zM121.8 102.1h.3v.2h-.3zM121.9 101.7h.2l.1 .6h-.1zM120.8 102.4l1.3-.7v.2l-1.2 .7h-.1zM122.1 102.1h.1l.2 .6h-.2z"/>
</g>
<path d="M67.6 99.2l1.3 .5-1.3 .4zM74.5 99.7l1.3-.5v.9zM124.1 93.5l.6 1.3h-.9zM124 95.3h.8l-.3 1.3zM118.4 101.9l1.2 .7-1.5 .1zM120.8 102.4l1.1-.7 .3 .9z" fill="#000"/>
<path d="M84.5 61.3h9.4M65 99.7h2.8M75.8 99.7h2.2M84.5 89.4h9.7M84 124h9.9" fill="none" stroke="#000" stroke-width=".2"/>
<path d="M84.1 60.4h9.6M84 91.2h9.5M84.5 127h10.3" fill="none" stroke="#000" stroke-width=".29"/>
<path d="M85.3 123.2h1.7v5.5h-1.7z" fill="#fff"/>
<path d="M85.3 123.2h1.7v5.4h-1.7z" fill="none" stroke="#000" stroke-width=".2"/>
<path d="M85.4 127.8h1.6v.2h-1.6z" fill="#000"/>
<path d="M90.5 123.2h1.8v5.5h-1.8z" fill="#fff"/>
<path d="M115.7 58a.58 .58 0 0 0-.6 .6M115.1 93v.1a.66 .66 0 0 0 .7 .7M31.3 127.3h3.6M33.2 123.6v2.5M33.2 129.9v2.8M84 120.5h9.6M87 123.2h3.8M90.6 123.2h1.6v5.4h-1.6z" fill="none" stroke="#000" stroke-width=".2"/>
<g fill="#000">
<path d="M84.1 118.2h.2l.2 1.5h-.1zM84.4 119.5h.1v.2l-1.1 1.9h-.2zM94 118.1h.2l.3 1.3h-.2zM94.3 119.2h.2v.2l-1.2 2h-.1zM32.7 125.9h.2l.4 1.5h-.1zM32.7 125.9h.6v.2h-.6zM32.7 129.9h.6v.1h-.6zM33.2 125.9h.5v.2h-.5zM33.2 128.6h.1v.1l-.4 1.3h-.2zM33.2 129.9h.5v.1h-.5zM33.2 128.6h.1l.4 1.4h-.1zM33.2 132.5h1.7v.2h-1.7z"/>
<path d="M33.6 125.9h.1v.2l-.4 1.3h-.1zM35.2 123.6h.3l.4 3.7h-.3zM83.2 121.4h.2l.9 1.9h-.2zM83.4 125.4h.1l1.3 1.9h-.1zM84.1 123.2h.2v.1l-.8 2.2h-.1zM90.7 127.8h1.6v.2h-1.6zM93.2 121.3h.1l.9 1.7h-.2zM93.3 125.2h.2l1.4 1.9h-.1zM94 122.9h.2v.1l-.7 2.4h-.2z"/>
</g>
<path d="M84 118.2h10.2" fill="none" stroke="#000" stroke-width=".29"/>
<path d="M32.7 125.9h.9l-.4 1.4zM33.2 128.6l.4 1.3h-.9z" fill="#000"/>
<path d="M120.3 83.8h8.5v6.1h-8.5z" fill-rule="evenodd" fill="#fff"/>
<path d="M29.6 119.5h.6v.2h-.6zM30.1 119.5h.1v.9h-.1zM30.1 118.2h.1l.5 1.5h-.2zM30.1 119.5h.6v.2h-.6zM30.1 118.2h.1v.2l-.4 1.3h-.2z" fill="#000"/>
<path d="M30.1 118.2l.4 1.3h-.9z" fill="#000"/>
<g font-size="5.6">
<text x="15.5" y="18.5">2916</text>
<text x="15.5" y="24.1">DUAL FULL-BRIDGE</text>
<text x="15.5" y="29.8">MOTOR DRIVER</text>
</g>
<text font-size="4.2" x="93.6" y="48.8">UDN2916LB</text>
<g font-size="3.5">
<text x="142.2" y="76.9">Dimensions in Inches</text>
<text x="142.2" y="80.8">(for reference only)</text>
<text x="142.5" y="159.2">Dimensions in Millimeters</text>
<text x="142.5" y="163.8">(controlling dimensions)</text>
<text x="109" y="233.6">NOTES:1. Webbed lead frame. Leads indicated are internally</text>
<text x="121.7" y="237.8">one piece.</text>
<text x="121.7" y="242">2. Lead spacing tolerance is non-cumulative.</text>
<text x="121.7" y="246.3">3. Exact body and lead configuration at vendor’s option</text>
<text x="121.7" y="250.5">within limits shown.</text>
<text x="10.2" y="269">8</text>
</g>
<g font-size="3.2">
<text x="14.8" y="227.8">Allegro MicroSystems, Inc. reserves the right to make, from time to</text>
<text x="10.6" y="231.6">time, such departures from the detail specifications as may be required</text>
<text x="10.6" y="235.4">to permit improvements in the design of its products.</text>
<text x="14.8" y="239.2">The information included herein is believed to be accurate and</text>
<text x="10.6" y="243">reliable. However, Allegro MicroSystems, Inc. assumes no responsibil-</text>
<text x="10.6" y="246.8">ity for its use; nor for any infringements of patents or other rights of</text>
<text x="10.6" y="250.6">third parties which may result from its use.</text>
</g>
<g font-size="2.8">
<text x="89.1" y="266.2">115 Northeast Cutoff, Box 15036</text>
<text x="89.1" y="269.6">Worcester, Massachusetts 01615-0036 (508) 853-5000</text>
</g>
<g font-size="2.6">
<text x="35.9" y="54">24</text>
<text x="72.9" y="54">13</text>
<text x="124.1" y="56.3">0.0125</text>
<text x="124.1" y="58.9">0.0091</text>
<text x="25.3" y="76.3">0.2992</text>
<text x="100.5" y="75.7">0.419</text>
<text x="25.3" y="78.9">0.2914</text>
<text x="100.5" y="78.4">0.394</text>
<text x="121.2" y="86.2">0.050</text>
<text x="121.2" y="88.9">0.016</text>
<text x="25.9" y="99.4">0.020</text>
<text x="36.7" y="99.7">1</text>
<text x="41.8" y="99.7">2</text>
<text x="47.2" y="99.8">3</text>
<text x="51.5" y="101.7">0.6141</text>
<text x="78.9" y="100.5">0.050</text>
<text x="25.9" y="102">0.013</text>
<text x="51.5" y="104.3">0.5985</text>
<text x="106.3" y="102">0° TO 8°</text>
<text x="24" y="123">0.0926</text>
<text x="24" y="125.6">0.1043</text>
<text x="36.8" y="133.2">0.0040</text>
<text x="36" y="139.3">24</text>
<text x="125" y="141.3">0.32</text>
<text x="125" y="143.9">0.23</text>
<text x="27.3" y="161.3">7.60</text>
<text x="100.4" y="160.9">10.65</text>
<text x="27.3" y="163.9">7.40</text>
<text x="100.4" y="163.5">10.00</text>
<text x="121.7" y="171.3">1.27</text>
<text x="121.7" y="173.9">0.40</text>
<text x="27.2" y="184">0.51</text>
<text x="36.7" y="184.6">1</text>
<text x="41.8" y="184.6">2</text>
<text x="47.2" y="184.8">3</text>
<text x="79.9" y="184.6">1.27</text>
<text x="27.2" y="186.7">0.33</text>
<text x="52.4" y="186.9">15.60</text>
<text x="52.4" y="189.6">15.20</text>
<text x="106.3" y="186.9">0°</text>
<text x="112.6" y="186.9">8°</text>
<text x="26.4" y="207.7">2.65</text>
<text x="26.4" y="210.3">2.35</text>
<text x="37.6" y="217.8">0.10</text>
</g>
<g font-size="2">
<text x="80" y="102.9">BSC</text>
<text x="85.1" y="108.6">NOTE 1</text>
<text x="85.1" y="110.8">NOTE 3</text>
<text x="45.4" y="133.2">MIN.</text>
<text x="80.4" y="186.8">BSC</text>
<text x="109.3" y="186.9">TO</text>
<text x="84.8" y="193.5">NOTE 1</text>
<text x="84.8" y="195.6">NOTE 3</text>
<text x="43.3" y="217.8">MIN.</text>
</g>
<text font-size="1.5" x="114.1" y="132.8">Dwg. MA-008-25A in</text>
<text font-size="1.4" x="113.1" y="217.5">Dwg. MA-008-25A mm</text>
</svg>
